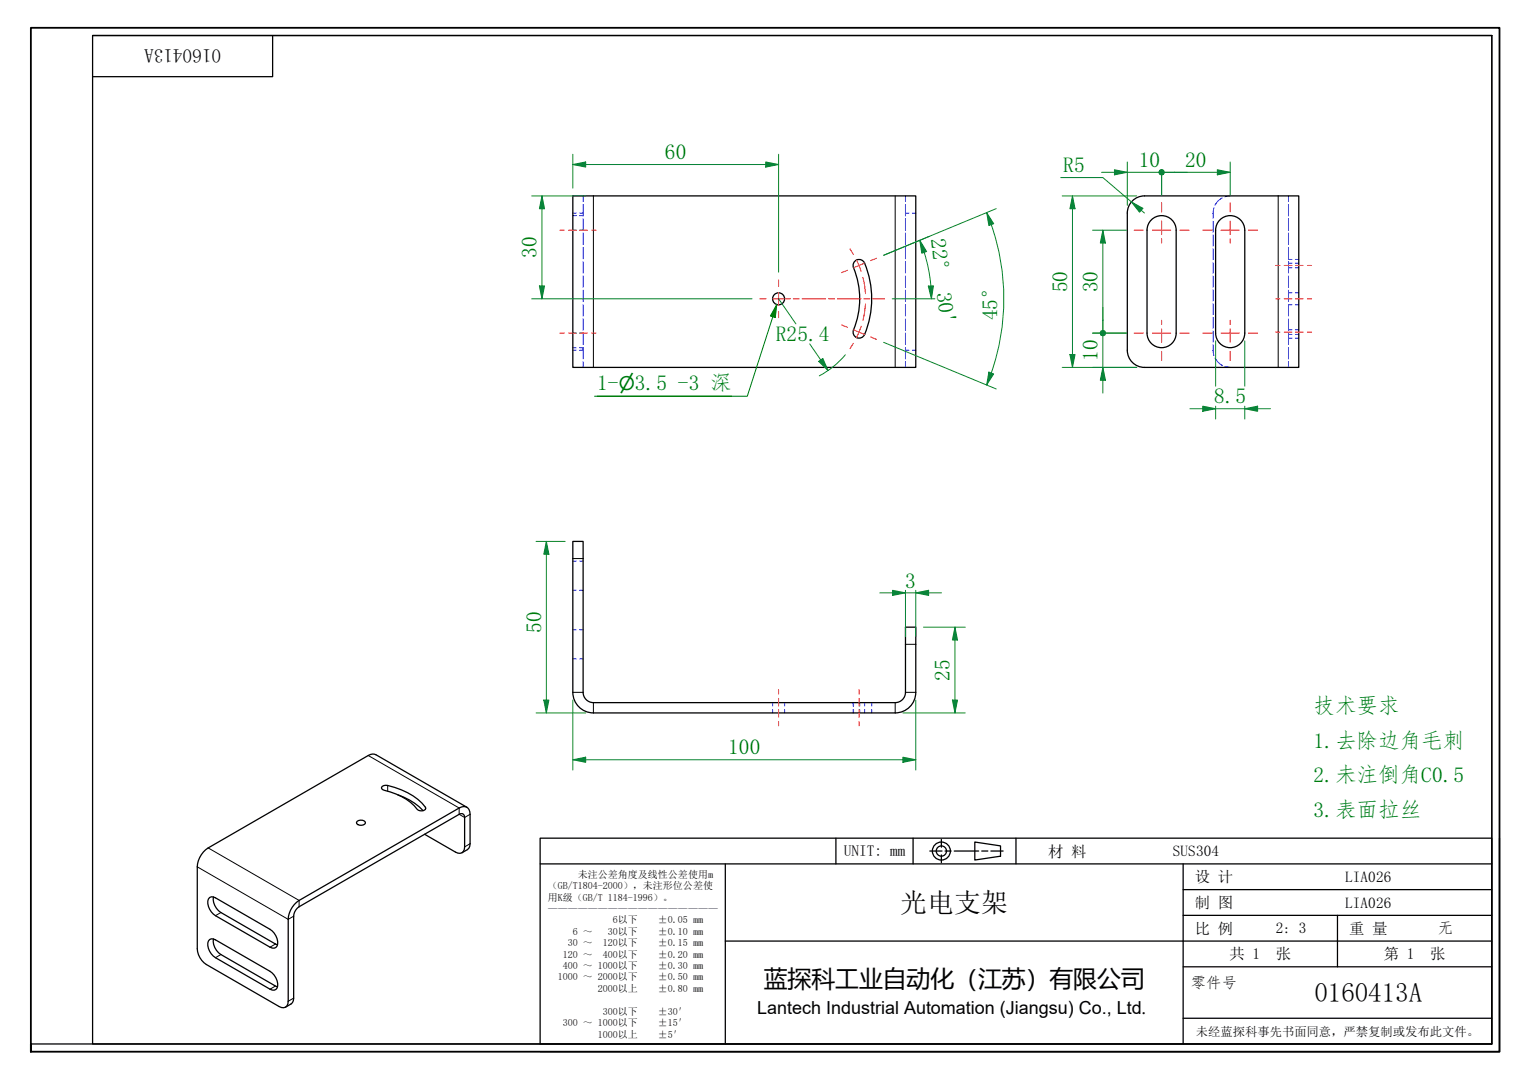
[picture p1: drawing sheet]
<svg xmlns="http://www.w3.org/2000/svg" width="297mm" height="210mm" viewBox="0 0 297 210" stroke-linecap="round" stroke-linejoin="round" font-family="sans-serif">
<g fill="none" stroke="#00f" stroke-width=".19">
<path d="M111.4 41.4h.6M111.4 44.7h.6M112.7 41.4h.7M112.7 44.7h.7M176 41.4h.7M177.4 41.4h.6M250.5 51.1h.6M250.5 52h.6M251.8 51.1h.7M251.8 52h.7M111.4 68.1h.6M111.4 64.7h.6"/>
<path d="M112.7 68.1h.7M112.7 64.7h.7M176 68.1h.7M177.4 68.1h.6M250.5 65h.6M250.5 64.1h.6M251.8 65h.7M251.8 64.1h.7M165.9 136.6v.6M165.9 137.9v.7M168.1 136.6v.6M168.1 137.9v.7"/>
</g>
<g fill="none" stroke="#00f" stroke-width=".19">
<path d="M113.4 38.1v1.1M113.4 39.7v2.3M176 38.1v1.1M176 39.7v2.3M237.6 38.5a2.98 2.98 0 0 0-1.4 1.4M239.1 38.1l-1 .2M250.5 38.1v1.1M250.5 39.7v2.3M111.4 41.9h.6M112.7 41.9h.7M113.4 42.5v2.2M113.4 45.3v2.2"/>
<path d="M113.4 48.1v2.2M113.4 50.9v2.2M113.4 53.6v2.3M113.4 56.4v2.2M113.4 59.2v2.2M176 42.5v2.2M176 45.3v2.2M176 48.1v2.2M176 50.9v2.2M176 53.6v2.3M176 56.4v2.2M176 59.2v2.2"/>
<path d="M235.8 43v2.1M235.8 45.7v2.1M235.8 48.3v2.2M235.8 51v2.1M235.8 53.7v2.1M235.8 56.3v2.2M235.8 59v2.1M236 40.4l-.2 2.1M250.5 50.4h.6M250.5 42.5v2.2M250.5 45.3v2.2M250.5 48.1v2.2"/>
<path d="M250.5 50.9v2.2M250.5 53.6v2.3M250.5 56.4v2.2M250.5 59.2v2.2M250.5 56.9h.6M250.5 59.2h.6M251.8 50.4h.7M251.8 56.9h.7M251.8 59.2h.7M111.4 67.6h.6M112.7 67.6h.7M113.4 62v2.2"/>
<path d="M113.4 64.7v2.3M113.4 67.5v2.2M113.4 70.3v1.1M176 62v2.2M176 64.7v2.3M176 67.5v2.2M176 70.3v1.1M235.8 67l.2 2.1M235.8 61.7v2.1M235.8 64.3v2.2M236.2 69.6a3 3 0 0 0 1.4 1.4M238.1 71.2l1 .2"/>
<path d="M250.5 65.7h.6M250.5 62v2.2M250.5 64.7v2.3M250.5 67.5v2.2M250.5 70.3v1.1M251.8 65.7h.7M111.4 114.7h.6M111.4 109.1h.6M112.7 114.7h.7M112.7 109.1h.7M111.4 122.4h.6M111.4 128.1h.6"/>
<path d="M112.7 122.4h.7M112.7 128.1h.7M150.2 136.6v.6M150.2 137.9v.7M152.5 136.6v.6M152.5 137.9v.7M165.8 136.6v.6M165.8 137.9v.7M167.1 136.6v.6M167.1 137.9v.7M169.5 136.6v.6M169.5 137.9v.7"/>
</g>
<g fill="none" stroke="#000" stroke-width=".25">
<path d="M111.4 38.1h66.6v33.3h-66.6zM220.1 39.1a3.3 3.3 0 0 1 2.4-1h30v33.3h-30a3.3 3.3 0 0 1-3.4-3.3v-26.7a3.3 3.3 0 0 1 1-2.3zM168.1 51.1a1.17 1.17 0 0 0-1.5-.6 1.17 1.17 0 0 0-.7 1.5 16.2 16.2 0 0 1-.1 12.5 1.17 1.17 0 0 0 .9 1.2 1.17 1.17 0 0 0 1.4-.7M168.1 51.2a18.1 18.1 0 0 1 0 13.8M223.6 43a2.83 2.83 0 0 1 3.2-.9 2.83 2.83 0 0 1 1.8 2.6v20a2.83 2.83 0 0 1-2.8 2.9 2.83 2.83 0 0 1-2.8-2.9v-20l.1-.6zM236.9 43a2.83 2.83 0 0 1 3.2-.9 2.83 2.83 0 0 1 1.9 2.6v20a2.83 2.83 0 0 1-2.9 2.9 2.83 2.83 0 0 1-2.8-2.9v-20l.1-.6zM113.4 134.6a2 2 0 0 0 2 2h58.6a2 2 0 0 0 2-2v-12.7h2v12.7a4 4 0 0 1-4 4h-58.6a4 4 0 0 1-4-4v-29.4h2v29.4M69.4 159.6a1.01 1.01 0 0 1 1.6 .4 1.01 1.01 0 0 1-1.7-.2zM74.3 152.8l.7-.2a12.7 12.7 0 0 1 7.7 4.3l.1 .2a1.1 1.1 0 0 1-1.7 .2 11.9 11.9 0 0 0-6.7-3.8l-.2-.2zM77.3 154.5a12.2 12.2 0 0 1 5 3.1M90.8 156.9l-17.7-10.2a1.49 1.49 0 0 0-1.5 .1l-31.1 18a4.7 4.7 0 0 0-2.2 3.7v15.9a3.9 3.9 0 0 0 1.8 3.1l14.2 8.1a1.08 1.08 0 0 0 1.2 .1 1.08 1.08 0 0 0 .5-1.1v-15.9a4.7 4.7 0 0 1 2.1-3.7l31.2-18a1.3 1.3 0 0 1 1.5-.1 1.3 1.3 0 0 1 .6 1.4l-.1 6.2-.4 .6-1.1 .6M40.7 174.4l.4-.1 .8 .2 10.6 6.1a3 3 0 0 1 1.4 3.3 .9 .9 0 0 1-1.4 .2l-10.6-6.1a3 3 0 0 1-1.4-3.3z"/>
<path d="M41.5 174.3a3.1 3.1 0 0 0 1.4 3.1l11 6.2M82.5 162.1l6.1 3.5a1.08 1.08 0 0 0 1.2 .1 1.08 1.08 0 0 0 .5-1.1v-5.7a.65 .65 0 0 0-.3-.7 .65 .65 0 0 0-.7 .1l-31.2 17.9a2.34 2.34 0 0 0-1 1.9v15.9l-.2 .9-1.4 .8M40.7 182.6l.4-.1 .8 .2 10.6 6.1a3 3 0 0 1 1.4 3.2 .9 .9 0 0 1-1.4 .3l-10.6-6.2a3 3 0 0 1-1.4-3.2zM41.5 182.5a3.1 3.1 0 0 0 1.4 3l11 6.3"/>
<circle cx="151.4" cy="58.1" r="1.17"/>
</g>
<g fill="none" stroke="#000" stroke-width=".19">
<path d="M115.4 38.1v33.3M174 38.1v33.3M248.5 38.1v33.3M111.4 108.6h2M111.4 134.6h2M115.4 136.6v2M174 136.6v2M176 125.2h2M176 134.6h2M71.6 146.8l17.7 10.2v1.3l1 .6 1.1-.6M75.4 152.7v1.1M82.7 156.9v.4"/>
<path d="M38.3 168.5l17.7 10.2 1.1-.6M40.5 164.8l17.6 10.2v1.2M42.9 177.4l-1 .6M91.4 164l-1.1 .6M42.9 185.5l-1 .6M53.6 191.6l-1.1 .7M53.6 183.5l-1.1 .6M57.1 194l-1.1 .6"/>
</g>
<path d="M6 204.4v-1.5v1.5M6 202.9v-197.5h285.5v199h-285.5" fill="none" stroke="#000" stroke-width=".35"/>
<path d="M18 6.9h272v196h-272zM18 6.9h272M53 6.9v8h-35M290 6.9v196h-284" fill="none" stroke="#000" stroke-width=".25"/>
<g fill="none" stroke="#000" stroke-width=".25">
<path d="M105 162.9h185v40h-185zM105 167.9h185M141 167.9v35M162.5 162.9v5M177.5 162.9v5M180.8 165.4h2.3M183 163.2v1.5M183 166.2v1.5M183.7 165.4h1.2M185.5 165.4h4.8M189.5 163.7l5 .7v2l-5 .8zM190.8 165.4h1.2"/>
<path d="M192.6 165.4h2.4M197.5 162.9v5M230 167.9v35M230 177.9h60M230 172.9h60M260 177.9v10M291.5 162.9v41.5h-186.5M141 182.9h149M230 197.9h60M230 187.9h60"/>
<circle cx="183" cy="165.4" r="1.75"/>
<circle cx="183" cy="165.4" r="1"/>
</g>
<g fill="none" stroke="#f00" stroke-width=".19">
<path d="M225.8 39.4v1.8M239.1 39.4v1.8M147.7 58.1h1.2M150.1 58.1h3.5M151.4 54.4v1.2M151.4 56.9v2.4M154.2 58.1h1.2M155.9 58.1h4.6M161.1 58.1h1.1M162.8 58.1h4.6M164.7 52.5l-1.1 .5M167.9 58.1h1.2"/>
<path d="M168.1 51.1l-2.2 1M169.7 58.1h2.2M170.4 50.2l-1.1 .5M220.5 44.7h1.8M224 44.7h3.6M225.8 43v2.6M225.8 46.4v.8M229.4 44.7h1.7M233.8 44.7h1.8M237.4 44.7h3.5M239.1 43v2.6M239.1 46.4v.8"/>
<path d="M242.7 44.7h1.8M151.4 60.5v1.2M163.6 63.2l1.1 .4M165.9 64.1l2.2 .9M169.3 65.5l1.1 .5M220.5 64.7h1.8M224 64.7h3.6M225.8 62.2v.9M225.8 63.9v2.6M225.8 68.3v1.8M229.4 64.7h1.7M233.8 64.7h1.8"/>
<path d="M237.4 64.7h3.5M239.1 62.2v.9M239.1 63.9v2.6M239.1 68.3v1.8M242.7 64.7h1.8"/>
</g>
<g fill="none" stroke="#f00" stroke-width=".19">
<path d="M108.9 44.7h.8M110.5 44.7h1.5M112.7 44.7h1.5M115 44.7h.9M248 58.1h.8M248 51.6h.8M249.6 58.1h1.5M249.6 51.6h1.5M251.8 58.1h1.5M251.8 51.6h1.5M254.1 58.1h.9M254.1 51.6h.9"/>
<path d="M108.9 64.7h.8M110.5 64.7h1.5M112.7 64.7h1.5M115 64.7h.9M248 64.6h.8M249.6 64.6h1.5M251.8 64.6h1.5M254.1 64.6h.9M151.4 134.1v.8M151.4 135.7v1.5M151.4 137.9v1.5M167 134.1v.8"/>
<path d="M167 135.7v1.5M167 137.9v1.5M151.4 140.2v.9M167 140.2v.9"/>
</g>
<path d="M111.4 147.7h2.5" fill="none" stroke="#00803f" stroke-width=".19"/>
<path d="M111.4 147.7l2.5-.5v1z" fill="#00803f"/>
<path d="M111.4 147.7l2.5-.5v1zM175.5 147.7h2.5" fill="none" stroke="#00803f" stroke-width=".19"/>
<path d="M175.5 147.2l2.5 .5-2.5 .5z" fill="#00803f"/>
<path d="M106.2 136.1v2.5M111.4 136.1v13.6M178 136.1v13.6M113.9 147.7h61.6M175.5 147.2l2.5 .5-2.5 .5z" fill="none" stroke="#00803f" stroke-width=".19"/>
<path d="M105.7 136.1h1l-.5 2.5z" fill="#00803f"/>
<path d="M106.2 105.2v2.5M105.7 136.1h1l-.5 2.5z" fill="none" stroke="#00803f" stroke-width=".19"/>
<path d="M106.2 105.2l.5 2.5h-1z" fill="#00803f"/>
<path d="M104.2 105.2h5.7M106.2 105.2l.5 2.5h-1zM106.2 107.7v28.4M104.2 138.6h9.7M185.6 121.9v2.5" fill="none" stroke="#00803f" stroke-width=".19"/>
<path d="M185.6 121.9l.5 2.5h-1z" fill="#00803f"/>
<path d="M185.6 121.9l.5 2.5h-1zM185.6 136.1v2.5" fill="none" stroke="#00803f" stroke-width=".19"/>
<path d="M185.1 136.1h1l-.5 2.5z" fill="#00803f"/>
<path d="M173.5 115.2h2.5M175.5 138.6h12.1M179.5 121.9h8.1M185.1 136.1h1l-.5 2.5zM185.6 124.4v11.7" fill="none" stroke="#00803f" stroke-width=".19"/>
<path d="M173.5 114.7l2.5 .5-2.5 .5z" fill="#00803f"/>
<path d="M173.5 114.7l2.5 .5-2.5 .5zM178 115.2h2.5" fill="none" stroke="#00803f" stroke-width=".19"/>
<path d="M178 115.2l2.5-.5v1z" fill="#00803f"/>
<path d="M208.5 68.9v2.5M171 115.2h2.5M176 115.2h2M176 114.7v9M178 115.2l2.5-.5v1zM178 114.7v9M180.5 115.2h2.5" fill="none" stroke="#00803f" stroke-width=".19"/>
<path d="M208 68.9h1l-.5 2.5z" fill="#00803f"/>
<path d="M208.5 38.1v2.5M208 68.9h1l-.5 2.5z" fill="none" stroke="#00803f" stroke-width=".19"/>
<path d="M208.5 38.1l.5 2.5h-1z" fill="#00803f"/>
<path d="M206.5 38.1h14.5M208.5 38.1l.5 2.5h-1zM208.5 40.6v28.3M206.5 71.4h14.5M214.4 71.4v2.5" fill="none" stroke="#00803f" stroke-width=".19"/>
<path d="M214.4 71.4l.5 2.5h-1z" fill="#00803f"/>
<path d="M214.4 71.4l.5 2.5h-1zM214.4 62.2v1.9" fill="none" stroke="#00803f" stroke-width=".19"/>
<circle cx="214.4" cy="64.7" r=".62" fill="#00803f"/>
<path d="M214.4 59.7v4.4M212.4 71.4h8.6M212.4 64.7h6.6M214.4 64.7v6.7M214.4 73.9v2.5" fill="none" stroke="#00803f" stroke-width=".19"/>
<circle cx="214.4" cy="64.7" r=".62" fill="#00803f"/>
<path d="M214.4 44.7v2.5" fill="none" stroke="#00803f" stroke-width=".19"/>
<path d="M214.4 44.7l.5 2.5h-1z" fill="#00803f"/>
<path d="M216.6 33.5h2.5M212.4 44.7h6.6M214.4 44.7l.5 2.5h-1zM214.4 47.2v15M212.4 64.7h6.6" fill="none" stroke="#00803f" stroke-width=".19"/>
<path d="M216.6 33l2.5 .5-2.5 .5z" fill="#00803f"/>
<path d="M216.6 33l2.5 .5-2.5 .5zM226.4 33.5h1.9" fill="none" stroke="#00803f" stroke-width=".19"/>
<circle cx="225.8" cy="33.5" r=".63" fill="#00803f"/>
<path d="M214.1 33.5h2.5M219.1 33.5h6.7M219.1 31.5v8.4M225.8 33v4.9M226.4 33.5h4.4" fill="none" stroke="#00803f" stroke-width=".19"/>
<circle cx="225.8" cy="33.5" r=".63" fill="#00803f"/>
<path d="M236.6 33.5h2.5" fill="none" stroke="#00803f" stroke-width=".19"/>
<path d="M236.6 33l2.5 .5-2.5 .5z" fill="#00803f"/>
<path d="M225.8 33v4.9M228.3 33.5h8.3M236.6 33l2.5 .5-2.5 .5zM239.1 31.5v6.4M233.8 79.4h2.5" fill="none" stroke="#00803f" stroke-width=".19"/>
<path d="M233.8 78.9l2.5 .5-2.5 .5z" fill="#00803f"/>
<path d="M233.8 78.9l2.5 .5-2.5 .5zM242 79.4h2.5" fill="none" stroke="#00803f" stroke-width=".19"/>
<path d="M242 79.4l2.5-.5v1z" fill="#00803f"/>
<path d="M111.4 32h2.5M231.3 79.4h2.5M236.3 79.4h5.7M236.3 66.2v8.9M236.3 78.9v2.5M242 79.4l2.5-.5v1zM242 66.2v8.9M242 78.9v2.5M244.5 79.4h2.5" fill="none" stroke="#00803f" stroke-width=".19"/>
<path d="M165.2 48.4l.7 1M166.5 50.5l.9 2.2M167.7 53.9l.6 3.2M168.3 59.1l-.6 3.1M165.9 66.7l-.7 1.1M167.4 63.4l-.9 2.3" fill="none" stroke="#f00" stroke-width=".19"/>
<path d="M111.4 32l2.5-.5v1z" fill="#00803f"/>
<path d="M111.4 32l2.5-.5v1zM148.9 32h2.5" fill="none" stroke="#00803f" stroke-width=".19"/>
<path d="M148.9 31.5l2.5 .5-2.5 .5z" fill="#00803f"/>
<path d="M111.4 30v6.6M113.9 32h35M148.9 31.5l2.5 .5-2.5 .5zM151.4 30v22.9M191.8 41.3l.9 2.4" fill="none" stroke="#00803f" stroke-width=".19"/>
<path d="M191.8 41.3l1.4 2.2-1 .3z" fill="#00803f"/>
<path d="M191.8 41.3l1.4 2.2-1 .3zM192.7 72.5l-.9 2.3" fill="none" stroke="#00803f" stroke-width=".19"/>
<path d="M192.2 72.3l1 .4-1.4 2.1z" fill="#00803f"/>
<path d="M105.4 55.6v2.5M180.4 46l-8.6 3.6M192.7 43.7a43.8 43.8 0 0 1 0 28.8M193.7 40.6l-13.2 5.4M171.8 66.5l21.9 9.1M192.2 72.3l1 .4-1.4 2.1z" fill="none" stroke="#00803f" stroke-width=".19"/>
<path d="M104.9 55.6h1l-.5 2.5z" fill="#00803f"/>
<path d="M105.4 38.1v2.5M104.9 55.6h1l-.5 2.5z" fill="none" stroke="#00803f" stroke-width=".19"/>
<path d="M105.4 38.1l.5 2.5h-1z" fill="#00803f"/>
<path d="M103.4 38.1h10.5M105.4 38.1l.5 2.5h-1zM103.4 58.1h42.8M105.4 40.6v15M159.6 70l1.4 2" fill="none" stroke="#00803f" stroke-width=".19"/>
<path d="M159.1 70.2l.9-.5 1 2.3z" fill="#00803f"/>
<path d="M151.4 58.1l3.3 4.9M178.8 46.7l.9 2.4M157.4 66.8l2.2 3.2M159.1 70.2l.9-.5 1 2.3zM164.3 69a16.9 16.9 0 0 1-5 4.1" fill="none" stroke="#00803f" stroke-width=".19"/>
<path d="M178.8 46.7l1.3 2.2-.9 .3z" fill="#00803f"/>
<path d="M178.8 46.7l1.3 2.2-.9 .3zM181 55.6l.1 2.5" fill="none" stroke="#00803f" stroke-width=".19"/>
<path d="M180.5 55.6h1l-.4 2.5z" fill="#00803f"/>
<path d="M173.4 58.1h8.3M179.7 49.1a29.7 29.7 0 0 1 1.3 6.5M180.4 46l-8.6 3.6M180.5 55.6h1l-.4 2.5zM180.6 45.9l-.1 .1" fill="none" stroke="#00803f" stroke-width=".19"/>
<path d="M151 59.2l-.8 2.4M116.1 77h26.2" fill="none" stroke="#008000" stroke-width=".19"/>
<path d="M151 59.2l-.3 2.5-.9-.3z" fill="#008000"/>
<path d="M151 59.2l-.3 2.5-.9-.3zM150.2 61.6l-4.9 15.4h-29.7" fill="none" stroke="#008000" stroke-width=".19"/>
<path d="M219.9 39.2l1.9 1.7" fill="none" stroke="#00803f" stroke-width=".19"/>
<path d="M219.9 39.2l2.3 1.3-.7 .7z" fill="#00803f"/>
<path d="M206.2 34.5h8.2l5.5 4.7M219.9 39.2l2.3 1.3-.7 .7zM221.8 40.9l.7 .5" fill="none" stroke="#00803f" stroke-width=".19"/>
<g font-size="5.2">
<text x="175" y="177.3">光电支架</text>
<text x="255.5" y="194.8">0160413A</text>
</g>
<text font-size="4.6" x="148.5" y="191.9">蓝探科工业自动化（江苏）有限公司</text>
<g font-size="4.2" fill="#008000">
<text x="129.3" y="30.9">60</text>
<text x="206.7" y="33.5">R5</text>
<text x="221.4" y="32.5">10</text>
<text x="230.4" y="32.5">20</text>
<text x="181" y="46.5" transform="rotate(84 181 46.5)">22° 30'</text>
<text x="104.3" y="50.2" transform="rotate(-90 104.3 50.2)">30</text>
<text x="207.5" y="56.8" transform="rotate(-90 207.5 56.8)">50</text>
<text x="213.4" y="56.8" transform="rotate(-90 213.4 56.8)">30</text>
<text x="193.9" y="62.3" transform="rotate(-90 193.9 62.3)">45°</text>
<text x="150.8" y="66.3">R25.4</text>
<text x="213.4" y="70.2" transform="rotate(-90 213.4 70.2)">10</text>
<text x="116.1" y="75.9">1-</text>
<text x="123.4" y="75.9">3.5 -3 深</text>
<text x="236" y="78.4">8.5</text>
<text x="176" y="114.2">3</text>
<text x="105.2" y="123" transform="rotate(-90 105.2 123)">50</text>
<text x="184.6" y="132.3" transform="rotate(-90 184.6 132.3)">25</text>
<text x="255.3" y="138.6">技术要求</text>
<text x="141.5" y="146.6">100</text>
<text x="255.3" y="145.3">1.去除边角毛刺</text>
<text x="255.3" y="152.1">2.未注倒角C0.5</text>
<text x="255.3" y="158.8">3.表面拉丝</text>
</g>
<text font-size="3.7" x="43" y="9.6" transform="rotate(180 43 9.6)">0160413A</text>
<text font-size="3.7" fill="#008000" x="120.3" y="75.9">⌀</text>
<text font-size="3.5" x="147.2" y="197.1">Lantech Industrial Automation (Jiangsu) Co., Ltd.</text>
<g font-size="3">
<text x="164" y="166.4">UNIT: mm</text>
<text x="203.8" y="166.5">材 料</text>
<text x="228" y="166.4">SUS304</text>
<text x="232.3" y="171.5">设 计</text>
<text x="261.5" y="171.4">LIA026</text>
<text x="232.3" y="176.5">制 图</text>
<text x="261.5" y="176.4">LIA026</text>
<text x="232.3" y="181.5">比 例</text>
<text x="248" y="181.4">2: 3</text>
<text x="262.3" y="181.5">重 量</text>
<text x="279.5" y="181.4">无</text>
<text x="231.5" y="192">零件号</text>
<text x="239" y="186.5">共 1</text>
<text x="248" y="186.5">张</text>
<text x="269" y="186.5">第 1</text>
<text x="278" y="186.5">张</text>
</g>
<text font-size="2.4" x="232.5" y="201.3">未经蓝探科事先书面同意，严禁复制或发布此文件。</text>
<g font-size="1.9">
<text x="106.5" y="172.8">（GB/T1804-2000），未注形位公差使</text>
<text x="112.3" y="170.6">未注公差角度及线性公差使用m</text>
<text x="106.5" y="175">用K级（GB/T 1184-1996）。</text>
<text x="106.5" y="177.2">—————————————————</text>
<text x="119.1" y="179.5">6以下</text>
<text x="127.9" y="179.5">±0.05 mm</text>
<text x="110.4" y="183.9">30 ～</text>
<text x="111.4" y="181.7">6 ～</text>
<text x="117.2" y="183.9">120以下</text>
<text x="118.2" y="181.7">30以下</text>
<text x="127.9" y="181.7">±0.10 mm</text>
<text x="127.9" y="183.9">±0.15 mm</text>
<text x="108.4" y="190.6">1000 ～ 2000以下</text>
<text x="109.4" y="186.1">120 ～</text>
<text x="109.4" y="188.3">400 ～ 1000以下</text>
<text x="117.2" y="186.1">400以下</text>
<text x="127.9" y="186.1">±0.20 mm</text>
<text x="127.9" y="188.3">±0.30 mm</text>
<text x="127.9" y="190.6">±0.50 mm</text>
<text x="116.2" y="192.8">2000以上</text>
<text x="117.2" y="197.2">300以下</text>
<text x="127.9" y="192.8">±0.80 mm</text>
<text x="127.9" y="197.2">±30′</text>
<text x="109.4" y="199.4">300 ～ 1000以下</text>
<text x="116.2" y="201.7">1000以上</text>
<text x="127.9" y="199.4">±15′</text>
<text x="127.9" y="201.7">±5′</text>
</g>
</svg>
